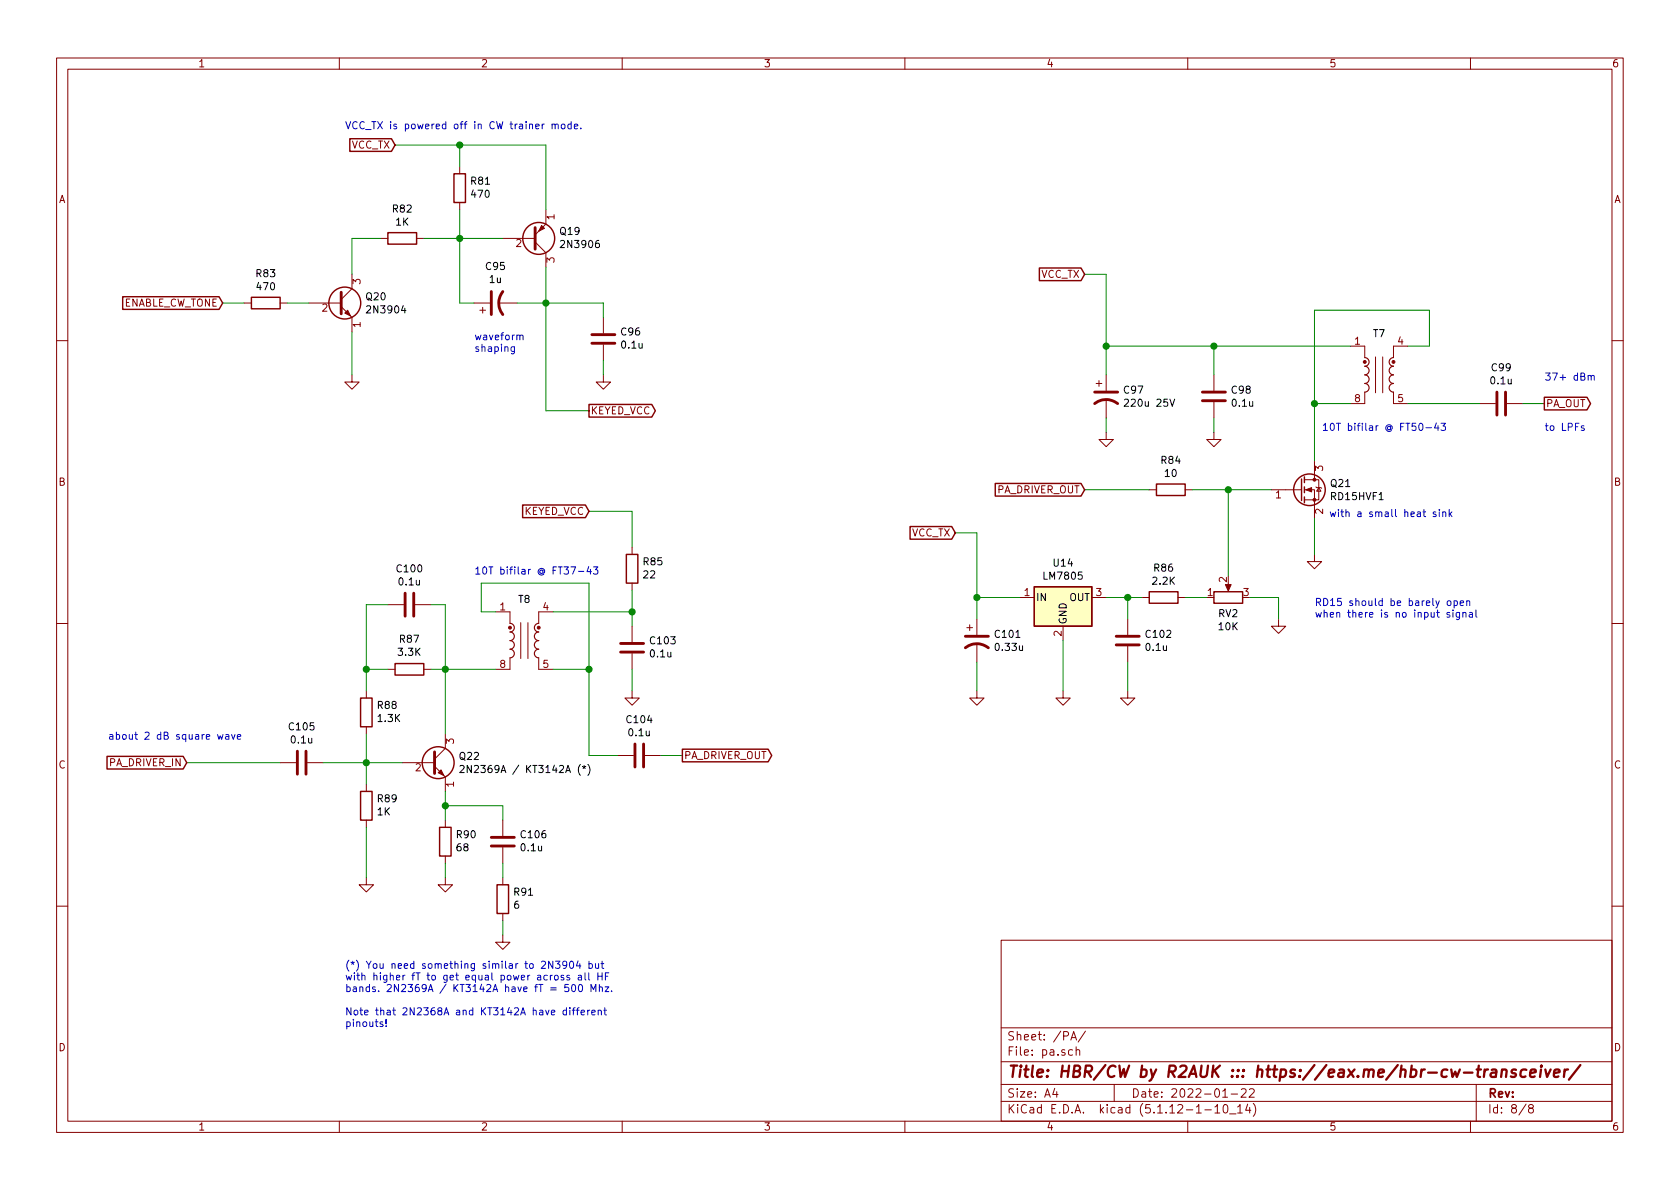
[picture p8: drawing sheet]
<svg xmlns="http://www.w3.org/2000/svg" width="297mm" height="210mm" viewBox="0 0 297 210" stroke-linecap="round" stroke-linejoin="round" font-family="sans-serif">
<g fill="none" stroke="#840000" stroke-width=".18">
<path d="M10 10.3h277v189.9h-277zM12 12.2h273v186.1h-273zM60 10.3v1.9M110 10.3v1.9M160 10.3v1.9M210 10.3v1.9M260 10.3v1.9M81.3 29.5v1.2M81.3 35.8v1.3M96.5 37.1v2.5l-1.9 1.9M43.2 53.6h1.2M49.5 53.6h1.3"/>
<path d="M54.6 53.6h5.7M60.3 54.2l1.9 1.9v2.6M62.2 48.5v2.5l-1.9 2M67.3 42.2h1.3M73.7 42.2h1.2M83.8 53.6h2.8M84.8 54.9h1.1M85.3 54.4v1M88.1 53.6h3.3M88.9 42.2h5.7M94.6 42.8l1.9 1.9v2.5M106.7 56.1v2.8"/>
<path d="M10 60.2h2M62.2 66.3v1.3h1.3l-1.3 1.2-1.2-1.2h1.2M106.7 66.3v1.3h1.2l-1.2 1.2-1.3-1.2h1.3M106.7 61v2.7M193.8 67.8h1M194.3 67.3v1M195.6 76.4v1.3h1.2l-1.2 1.3-1.3-1.3h1.3M195.6 66.3v2.8M195.6 70.6v3.3M214.6 76.4v1.3h1.3l-1.3 1.3-1.2-1.3h1.2M214.6 66.3v2.8M214.6 71.1v2.8"/>
<path d="M238.8 61.2h2.5v2M241.3 69.3v2.1h-2.5M243.2 63.1v6.4M244.5 63.1v6.4M246.4 69.3v2.1h2.5M248.9 61.2h-2.5v2M261.6 71.4h2.8M266.4 71.4h2.8M285 60.2h2M111.8 96.8v1.2M203.2 86.6h1.3M209.5 86.6h1.3"/>
<path d="M224.8 86.6h5.3M230.6 86.6h1.8v5.1M230.6 84.8h2.6v3.6h-2.6M232.4 98v1.3h1.3l-1.3 1.3-1.3-1.3h1.3M232.4 81.5v3.3M232.7 86.1l.1 .1h.8l.1 .2M233.2 86.2l.4 .7h-.8zM10 110.3h2M68.6 118.4h1.2M68.6 106.9h2.8M73.4 106.9h2.8M74.9 118.4h1.3"/>
<path d="M87.6 108.2h2.6v2M90.2 116.3v2.1h-2.6M92.1 110.1v6.4M93.3 110.1v6.4M95.2 116.3v2.1h2.6M97.8 108.2h-2.6v2M111.8 103.1v1.3M111.8 110.7v2.8M111.8 115.6v2.8M170.9 111h1.1M171.4 110.5v1M172.7 109.5v2.8"/>
<path d="M172.7 113.8v3.3M180.3 105.7h2.6M188 110.7v2.6M193 105.7h2.6M199.4 109.5v2.8M199.4 114.3v2.8M201.9 105.7h1.3M208.3 105.7h1.2M217.2 103.1v1M226.1 109.5v1.2h1.2l-1.2 1.3-1.3-1.3h1.3M285 110.3h2M49.5 134.9h2.8"/>
<path d="M54.4 134.9h2.7M64.8 122.2v1.2M64.8 128.5v1.3M64.8 138.7v1.2M71.1 134.9h5.7M76.8 135.5l1.9 1.9v2.5M78.7 129.8v2.5l-1.9 1.9M109.2 133.6h2.8M111.8 122.2v1.2h1.2l-1.2 1.3-1.3-1.3h1.3M114 133.6h2.8M172.7 122.2v1.2h1.3l-1.3 1.3-1.3-1.3h1.3M188 122.2v1.2h1.2l-1.2 1.3-1.3-1.3h1.3"/>
<path d="M199.4 122.2v1.2h1.3l-1.3 1.3-1.3-1.3h1.3M64.8 155.2v1.3h1.2l-1.2 1.2-1.3-1.2h1.3M64.8 145v1.3M78.7 155.2v1.3h1.3l-1.3 1.2-1.2-1.2h1.2M78.7 145v1.3M78.7 151.4v1.2M88.9 145v2.8M88.9 149.9v2.7M88.9 155.2v1.3M10 160.2h2M88.9 165.3v1.3h1.3l-1.3 1.3-1.3-1.3h1.3M88.9 161.5v1.3"/>
<path d="M177 166.3h108v32h-108zM285 160.2h2M60 198.3v1.9M110 198.3v1.9M160 198.3v1.9M177 194.8h108M177 191.8h108M177 187.8h108M177 181.8h108M186.5 192.5l-.4 1h1M186.8 193v1M189.3 183.9l.5-1.5 .5 1.5"/>
<path d="M189.5 183.5h.7M189.6 185.7l-.4-.1-.3 .3 .1 .6 .2 .1 .4-.1M190.3 185.7l.2-.1 .3 .1 .1 .9M190.3 185.1v1.5M191.9 182.3l-1.3 2M197 191.8v3M210 198.3v1.9M213 196.3h1.2M214.8 195.8l.4-.5v1.5M214.8 196.8h.9M216.2 194h.8M216.4 195.5l.3-.2a.94 .94 0 0 1 0 1.5l-.4-.3v-.6z"/>
<path d="M217.4 197h1.1M217.7 193.5h1.1M218.8 195.8l.5-.5v1.5M218.8 196.8h.9M219.5 192.7l.2-.2h.3l.3 .2v.3v.2l-.9 .8h.9M220.6 195.2l-.4 1.1h1M220.9 192.7l.2-.2h.4l.2 .2 .1 .3-1 1h1M221 195.8v1M221.6 195.1a1.71 1.71 0 0 1 0 2.3M260 198.3v1.9M261 191.8v6.5M269.8 195.2l-1.2 2"/>
<path d="M270.6 196l-.3-.2v-.2l.3-.3h.2l.3 .3-.1 .2-.6 .2a.48 .48 0 0 0-.1 .7l.3 .1 .4-.1a.48 .48 0 0 0-.2-.7"/>
</g>
<g fill="none" stroke="#840000" stroke-width=".41">
<path d="M263.1 189.1a.5 .5 0 0 0-.6 .4M263.8 189.2h.7v1.2M264.6 189.6l-.7 .1a.4 .4 0 0 0-.4 .3 .4 .4 0 0 0 .3 .4l.7-.1M265.6 189.3a.5 .5 0 0 1 .8 .1l-.1 1M265.6 189.1l-.2 1.3M268 189.2a.49 .49 0 0 0-.7 .3v.2l.5 .1 .2 .3-.3 .3-.6-.1M269.9 189.2a.68 .68 0 0 0-1 .3v.8l.2 .1 .6-.1M270.6 189.8l.9-.2v-.4l-.6-.1-.3 .3v.9l.2 .1 .5-.1M272.5 189.1l-.2 1.3M272.5 188.4v.2M273.2 189.1l.3 1.3 .7-1.3M274.8 189.8l.9-.2v-.4l-.6-.1-.3 .3v.9l.2 .1 .5-.1"/>
<path d="M276.7 189.1l-.2 1.3M277.2 189.1a.55 .55 0 0 0-.6 .4M279.4 188.3l-2 2.6"/>
</g>
<g fill="none" stroke="#840000" stroke-width=".25">
<path d="M61.8 24.5h7.4l.6 1.1-.6 1.2h-7.4zM80.3 30.7h2v5.1h-2zM21.7 52.5h17l.7 1.1-.7 1.1h-17zM44.4 52.6h5.1v2h-5.1zM68.6 41.1h5.1v2.1h-5.1zM183.8 47.4h7.3l.7 1.1-.7 1.1h-7.3zM104.1 71.5h11.1l.7 1.1-.7 1.2h-11.1zM273 70.3h7.6l.6 1.1-.6 1.1h-7.6zM92.4 89.3h11.1l.6 1.1-.6 1.1h-11.1zM110.7 98h2.1v5.1h-2.1zM160.9 93.1h7.4l.6 1.1-.6 1.1h-7.4zM176 85.5h15.1l.7 1.1-.7 1.1h-15.1z"/>
<path d="M204.5 85.6h5v2h-5zM230.1 84.7v3.8M230.6 84.3v1M230.6 86.1v1M230.6 87.9v1M69.8 117.3h5.1v2.1h-5.1zM182.9 103.8h10.1v6.9h-10.1zM203.2 104.6h5.1v2.1h-5.1zM214.6 104.6h5.1v2.1h-5.1zM18.9 133.8h13.5l.6 1.1-.6 1.1h-13.5zM63.8 139.9h2v5.1h-2zM63.8 123.4h2v5.1h-2z"/>
<path d="M120.6 132.5h15.2l.6 1.1-.6 1.1h-15.2zM77.7 146.3h2.1v5.1h-2.1zM87.9 156.5h2v5h-2z"/>
<circle cx="61" cy="53.6" r="2.82"/>
<circle cx="95.2" cy="42.2" r="2.82"/>
<circle cx="231.5" cy="86.6" r="2.79"/>
<circle cx="77.5" cy="134.9" r="2.82"/>
</g>
<g fill="none" stroke="#840000" stroke-width=".51">
<path d="M60.3 51.7v3.8M86.9 51.6v4M88.9 51.6a3.3 3.3 0 0 0 0 4M94.6 40.3v3.8M104.6 59.2h4.1M104.6 60.7h4.1M193.5 71.4a3.3 3.3 0 0 1 4.1 0M193.5 69.3h4.1M212.6 69.3h4.1M212.6 70.9h4.1M264.7 69.3v4.1M266.2 69.3v4.1"/>
<path d="M71.6 104.9v4.1M73.2 104.9v4.1M109.7 113.8h4.1M109.7 115.3h4.1M170.7 114.5a3.3 3.3 0 0 1 4.1 0M170.7 112.5h4.1M197.4 112.5h4M197.4 114h4M52.6 132.8v4.1M54.1 132.8v4.1M76.8 133v3.8M112.3 131.6v4"/>
<path d="M113.8 131.6v4M86.9 148.1h4M86.9 149.6h4"/>
</g>
<g fill="#840000" stroke="#840000" stroke-width=".18">
<path d="M77.5 136.6l.5-.5 .5 1.1z"/>
<path d="M216.7 103.4h1l-.5 1.1z"/>
<path d="M230.9 86.6l1-.4v.8z"/>
<path d="M95.8 39.9l.5 .5-1.1 .5z"/>
<path d="M61 55.4l.5-.5 .5 1z"/>
<circle cx="90.2" cy="111" r=".25"/>
<circle cx="95.2" cy="111" r=".25"/>
<circle cx="241.3" cy="64" r=".25"/>
<circle cx="246.4" cy="64" r=".25"/>
<circle cx="232.4" cy="88.4" r=".25"/>
<circle cx="232.4" cy="84.8" r=".25"/>
</g>
<path d="M198.8 70.7l.5-.1 .2 .3v.2l-.7 .8h.7M206.9 70.6l.4 1.3 .4-1.3M81.3 135.5l.5-.1 .3 .3-.8 .9h.8M83.3 135.4v1.2l-.7-1.2v1.2M83.9 135.5l.5-.1 .2 .3-.8 .9h.8M102.6 135.2a1.47 1.47 0 0 0 0 1.9M103 135.5l.3 .2 .3-.2M103.1 135.9l.2-.2 .2 .2M103.3 135.4v.3M103.9 135.2a1.4 1.4 0 0 1 0 1.9" fill="none" stroke="#000" stroke-width=".18"/>
<path d="M241.3 63.2a.76 .76 0 0 1 .8 .8 .76 .76 0 0 1-.8 .8 .76 .76 0 0 1 .8 .7 .76 .76 0 0 1-.8 .8 .76 .76 0 0 1 .8 .8 .76 .76 0 0 1-.8 .7 .76 .76 0 0 1 .8 .8 .76 .76 0 0 1-.8 .7M246.4 63.2a.76 .76 0 0 0-.8 .8 .76 .76 0 0 0 .8 .8 .76 .76 0 0 0-.8 .7 .76 .76 0 0 0 .8 .8 .76 .76 0 0 0-.8 .8 .76 .76 0 0 0 .8 .7 .76 .76 0 0 0-.8 .8 .76 .76 0 0 0 .8 .7M90.2 110.2a.76 .76 0 0 1 .7 .8 .76 .76 0 0 1-.7 .8 .76 .76 0 0 1 .7 .7 .76 .76 0 0 1-.7 .8 .76 .76 0 0 1 .7 .7 .76 .76 0 0 1-.7 .8 .76 .76 0 0 1 .7 .8 .76 .76 0 0 1-.7 .7M95.2 110.2a.76 .76 0 0 0-.7 .8 .76 .76 0 0 0 .7 .8 .76 .76 0 0 0-.7 .7 .76 .76 0 0 0 .7 .8 .76 .76 0 0 0-.7 .7 .76 .76 0 0 0 .7 .8 .76 .76 0 0 0-.7 .8 .76 .76 0 0 0 .7 .7" fill="none" stroke="#840000" stroke-width=".2"/>
<path d="M182.9 103.8h10.1v6.9h-10.1z" fill="#ffffc2" stroke="#ffffc2" stroke-width=".18"/>
<g fill="none" stroke="#008400" stroke-width=".18">
<path d="M69.8 25.6h26.7v11.5M81.3 37.1v16.5h2.5M81.3 25.6v3.9M39.4 53.6h3.8M50.8 53.6h3.8M62.2 58.7v7.6M67.3 42.2h-5.1v6.3M74.9 42.2h14M91.4 53.6h15.3v2.5M96.5 47.2v25.4h7.6M191.8 48.5h3.8v17.8M106.7 63.7v2.6"/>
<path d="M195.6 61.2h43.2M195.6 73.9v2.5M214.6 61.2v5.1M214.6 73.9v2.5M232.4 71.4h6.4M248.9 61.2h3.8v-6.3h-20.3v26.6M248.9 71.4h12.7M269.2 71.4h3.8M104.1 90.4h7.7v6.4M168.9 94.2h3.8v15.3M191.8 86.6h11.4M210.8 86.6h14"/>
<path d="M217.2 86.6v15.2M232.4 91.7v6.3M64.8 118.4h3.8M68.6 106.9h-3.8v15.3M76.2 106.9h2.5v22.9M76.2 118.4h11.4M87.6 108.2h-2.5v-5.1h19v30.5h5.1M97.8 108.2h14M97.8 118.4h6.3M111.8 104.4v6.3M111.8 118.4v3.8M172.7 117.1v5.1"/>
<path d="M172.7 105.7h7.6M188 113.3v8.9M195.6 105.7h6.3M199.4 105.7v3.8M199.4 117.1v5.1M209.5 105.7h3.9M221 105.7h5.1v3.8M33 134.9h16.5M57.1 134.9h14M64.8 129.8v8.9M78.7 139.9v5.1M116.8 133.6h3.8"/>
<path d="M64.8 146.3v8.9M78.7 152.6v2.6M78.7 142.5h10.2v2.5M88.9 152.6v2.6M88.9 162.8v2.5"/>
</g>
<g fill="none" stroke="#0000c2" stroke-width=".18">
<path d="M96.2 21.9l-.3 .3M97.6 22.1l.2-.2 .3 .1v.8M97.6 21.9v.9M98.1 22.1l.2-.2 .3 .1 .1 .8M99.4 22l.3-.1 .1 .2v.6l-.3 .1-.3-.3zM101 22l-.4-.1-.2 .3 .1 .5h.5M101 21.5v1.3M101.5 22.3l.7-.1-.1-.2-.4-.1-.2 .2 .1 .6h.5M102.7 22.7v.1M91.9 59.4l.2-.1h.3l.1 .8M91 61.3l-.1 1.2-.2 .1-.3-.1M91 61.4l-.4-.1-.3 .2 .2 .6h.5"/>
<path d="M251 75l.2-.2a.67 .67 0 0 1 .4 .7 .67 .67 0 0 1-.4 .6l-.3-.5zM252.1 75.6h1M253.9 74.8l-.3 .9h.8M254.3 75.3v.8M254.8 74.8h.8l-.5 .5 .4 .2v.5l-.2 .1-.5-.1M280.1 75.3h-.3l-.2 .2 .1 .1 .4 .2v.3h-.5M280.8 66.5l.2-.1h.3v.8M280.8 66.4v.8M281.3 66.6l.2-.2h.3l.1 .8M253.9 90.6l-.3-.1-.2 .2 .1 .2 .4 .1v.3h-.5M254.5 90.1v.1M254.5 90.5v.9"/>
<path d="M255.1 90.6l.2-.1 .3 .1v.8M255.1 90.5v.9M256.2 90.1v1.3M256.4 90.9l.3 .5M256.7 90.5l-.5 .5M100.9 100.2h.9l-.6 1.3M102.3 101h.9M104.1 100.2l-.3 .9h.8M104.4 100.7v.8M104.9 100.2h.8l-.4 .5 .4 .2v.5l-.2 .1-.6-.1M255.9 106.4l.2-.2 .4 .2v.5l-.1 .1-.3 .1-.2-.1zM256.3 108.4l-.3-.1-.2 .2 .1 .2 .4 .1v.3h-.5"/>
<path d="M256.9 107.9v.1M256.9 108.3v.8M257.1 106.3l.4-.1 .2 .3-.1 .5h-.5M257.1 106.2v1.3M258.1 108.3v1l-.3 .3-.3-.1M258.1 108.4l-.4-.1-.2 .2 .1 .6h.5M258.2 106.6l.6-.1-.1-.2-.3-.1-.2 .2v.6h.5M258.6 108.4l.3-.1 .3 .1v.7M258.6 108.3v.8M259.3 106.4l.2-.2 .3 .1 .1 .8M259.3 106.2v.9M259.8 108.4h.5v.7"/>
<path d="M260.3 108.6l-.4 .1-.2 .1 .2 .3h.4M261 107.9v1.1l.1 .1M38.5 129.9l.2 .8 .2-.6 .3 .6 .2-.8M39.9 129.9h.5l.1 .8M40.5 130.2h-.5l-.1 .2 .1 .3h.5M40.9 129.9l.3 .8 .4-.8M42 130.3l.6-.1-.1-.3h-.3l-.2 .2v.6h.5M97.7 170v1.2l-.7-1.2v1.2M98.1 172.5h.4l.2 .2-.1 .5-.3 .1-.2-.1zM98.2 170h.8l-.4 .5 .3 .1 .1 .4-.2 .2-.6-.1M99.7 172.5h-.3l-.2 .1v.2l.5 .1v.3h-.5M100.2 178.7l-.4-.1-.3 .3 .2 .5h.5"/>
<path d="M100.2 178.2v1.3M100.2 170.5l-.2 .3h-.3l-.2-.3v-.4l.2-.1h.3l.2 .2a.97 .97 0 0 1-.2 1h-.4M100.5 174.1h-.6l-.1 .6 .5-.1 .3 .2v.3l-.3 .3-.5-.2M100.7 172.5h-.3l-.2 .1 .1 .2 .4 .1v.3h-.5M100.8 178.2v.1M100.8 178.6v.9M100.8 170.1l.2-.1a.67 .67 0 0 1 .4 .6 .67 .67 0 0 1-.4 .6l-.3-.4zM101.2 174.2l.2-.1a.69 .69 0 0 1 .4 .6 .69 .69 0 0 1-.4 .7l-.2-.2-.1-.3zM101.2 178.6h.5M101.7 178.2l-.3 .2v1.1M101.9 178.6h.5M102.2 169.9l-.3 .9h.8"/>
<path d="M102.3 172.5h.4l.1 .8M102.4 174.2l.2-.1a.67 .67 0 0 1 .4 .6 .67 .67 0 0 1-.4 .7l-.3-.5zM102.4 178.2l-.3 .2v1.1M102.5 170.4v.8M102.7 179l.7-.1-.1-.2-.4-.1-.2 .2 .1 .6h.5M102.8 172.8h-.4l-.2 .2 .1 .2h.5M103.4 172v1.1l.2 .2M103.9 178.6v.9M104.1 172v1.1l.2 .2M104.1 170.5l.4-.1 .2 .2-.1 .6h-.5M104.1 170v1.2M104.3 178.6l-.3 .1-.1 .2"/>
<path d="M104.5 175.4v-1.3l.4 .9 .5-.9v1.3M104.6 179l.6-.1v-.2l-.4-.1-.2 .2 .1 .6h.5M105.3 170.4l.1 .8h.3l.1-.1M105.7 172v1.3M105.7 172.6h.8M105.8 178.8l.2-.2 .2 .1 .1 .8M105.8 178.6v.9M105.8 170.4v.8M106 174.6l.1-.1 .4 .1v.8M106 174.1v1.3M106.2 170.4h.6M106.5 170v1.1l.3 .1"/>
<path d="M106.5 172v1.3M106.8 178.6h.4M106.9 178.2v1.1l.3 .2M107 174.5h.6l-.6 .9h.6M107 172.6h.5M107.6 172h-.6v1.3M108.1 175.2v.2M67.7 180.7h-.3l-.2 .2 .1 .1 .4 .2v.3h-.5M68.3 181.4v.1M68.3 180.3v.7"/>
</g>
<g fill="#008400" stroke="#008400" stroke-width=".25">
<circle cx="81.3" cy="42.2" r=".51"/>
<circle cx="64.8" cy="118.4" r=".51"/>
<circle cx="172.7" cy="105.7" r=".51"/>
<circle cx="64.8" cy="134.9" r=".51"/>
<circle cx="199.4" cy="105.7" r=".51"/>
<circle cx="232.4" cy="71.4" r=".51"/>
<circle cx="217.2" cy="86.6" r=".51"/>
<circle cx="214.6" cy="61.2" r=".51"/>
<circle cx="195.6" cy="61.2" r=".51"/>
<circle cx="111.8" cy="108.2" r=".51"/>
<circle cx="81.3" cy="25.6" r=".51"/>
<circle cx="78.7" cy="142.5" r=".51"/>
<circle cx="78.7" cy="118.4" r=".51"/>
<circle cx="104.1" cy="118.4" r=".51"/>
<circle cx="96.5" cy="53.6" r=".51"/>
</g>
<text font-size="2.8" fill="#840000" x="178" y="190.5">Title: HBR/CW by R2AUK ::: https://eax.me/hbr-cw-transceiver/</text>
<g font-size="2.1" fill="#840000">
<text x="178" y="184">Sheet: /PA/</text>
<text x="178" y="186.7">File: pa.sch</text>
<text x="178" y="196.9">KiCad E.D.A. kicad (5.1.12-1-10_14)</text>
<text x="178" y="194.1">Size: A4</text>
<text x="200" y="194.1">Date: 2022-01-22</text>
<text x="263" y="194.1">Rev:</text>
<text x="263" y="196.9">Id: 8/8</text>
</g>
<g font-size="1.8" fill="#840000">
<text x="35" y="11.9">1</text>
<text x="85" y="11.9">2</text>
<text x="135" y="11.9">3</text>
<text x="185" y="11.9">4</text>
<text x="235" y="11.9">5</text>
<text x="285" y="11.9">6</text>
<text x="62.1" y="26.3">VCC_TX</text>
<text x="10.4" y="35.9">A</text>
<text x="285.4" y="35.9">A</text>
<text x="98" y="38.8" transform="rotate(-90 98 38.8)">1</text>
<text x="91.3" y="43.7">2</text>
<text x="98" y="46.5" transform="rotate(-90 98 46.5)">3</text>
<text x="63.8" y="50.3" transform="rotate(-90 63.8 50.3)">3</text>
<text x="184" y="49.1">VCC_TX</text>
<text x="21.5" y="54.2">ENABLE_CW_TONE</text>
<text x="57" y="55.1">2</text>
<text x="63.8" y="57.9" transform="rotate(-90 63.8 57.9)">1</text>
<text x="239.5" y="61">1</text>
<text x="247.2" y="61">4</text>
<text x="239.5" y="71.1">8</text>
<text x="247.2" y="71.1">5</text>
<text x="104.4" y="73.3">KEYED_VCC</text>
<text x="273.3" y="72">PA_OUT</text>
<text x="233.9" y="83.3" transform="rotate(-90 233.9 83.3)">3</text>
<text x="10.4" y="85.9">B</text>
<text x="176.1" y="87.2">PA_DRIVER_OUT</text>
<text x="225.6" y="88.1">1</text>
<text x="285.4" y="85.9">B</text>
<text x="92.5" y="91.1">KEYED_VCC</text>
<text x="161.1" y="94.9">VCC_TX</text>
<text x="233.9" y="90.9" transform="rotate(-90 233.9 90.9)">2</text>
<text x="88.4" y="107.9">1</text>
<text x="96" y="107.9">4</text>
<text x="181.1" y="105.4">1</text>
<text x="193.8" y="105.4">3</text>
<text x="213.5" y="105.4">1</text>
<text x="216.9" y="103" transform="rotate(-90 216.9 103)">2</text>
<text x="219.9" y="105.4">3</text>
<text x="187.7" y="112.5" transform="rotate(-90 187.7 112.5)">2</text>
<text x="88.4" y="118.1">8</text>
<text x="96" y="118.1">5</text>
<text x="80.3" y="131.5" transform="rotate(-90 80.3 131.5)">3</text>
<text x="10.4" y="135.9">C</text>
<text x="19.4" y="135.5">PA_DRIVER_IN</text>
<text x="73.5" y="136.4">2</text>
<text x="120.9" y="134.2">PA_DRIVER_OUT</text>
<text x="285.4" y="135.9">C</text>
<text x="80.3" y="139.2" transform="rotate(-90 80.3 139.2)">1</text>
<text x="10.4" y="185.9">D</text>
<text x="285.4" y="185.9">D</text>
<text x="35" y="199.9">1</text>
<text x="85" y="199.9">2</text>
<text x="135" y="199.9">3</text>
<text x="185" y="199.9">4</text>
<text x="235" y="199.9">5</text>
<text x="285" y="199.9">6</text>
</g>
<g font-size="1.8" fill="#0000c2">
<text x="61" y="22.9">VCC_TX is powered off in CW trainer mode.</text>
<text x="83.8" y="60.2">waveform</text>
<text x="83.8" y="62.2">shaping</text>
<text x="273" y="67.3">37+ dBm</text>
<text x="233.7" y="76.2">10T bifilar @ FT50-43</text>
<text x="273" y="76.2">to LPFs</text>
<text x="234.9" y="91.4">with a small heat sink</text>
<text x="83.8" y="101.6">10T bifilar @ FT37-43</text>
<text x="232.4" y="107.2">RD15 should be barely open</text>
<text x="232.4" y="109.2">when there is no input signal</text>
<text x="19" y="130.8">about 2 dB square wave</text>
<text x="61" y="171.3">(*) You need something similar to 2N3904 but</text>
<text x="61" y="173.4">with higher fT to get equal power across all HF</text>
<text x="61" y="175.4">bands. 2N2369A / KT3142A have fT = 500 Mhz.</text>
<text x="61" y="179.5">Note that 2N2368A and KT3142A have different</text>
<text x="61" y="181.6">pinouts!</text>
</g>
<g font-size="1.8">
<text x="83.3" y="32.7">R81</text>
<text x="83.5" y="35">470</text>
<text x="69.5" y="37.6">R82</text>
<text x="70" y="39.9">1K</text>
<text x="99.1" y="41.5">Q19</text>
<text x="86" y="47.7">C95</text>
<text x="99.5" y="43.9">2N3906</text>
<text x="45.4" y="49">R83</text>
<text x="45.5" y="51.3">470</text>
<text x="64.8" y="53.1">Q20</text>
<text x="86.6" y="50.1">1u</text>
<text x="65.2" y="55.4">2N3904</text>
<text x="109.9" y="59.3">C96</text>
<text x="242.8" y="59.6">T7</text>
<text x="110" y="61.6">0.1u</text>
<text x="263.8" y="65.7">C99</text>
<text x="198.8" y="69.6">C97</text>
<text x="199.4" y="71.9">220u 25V</text>
<text x="217.8" y="69.6">C98</text>
<text x="218" y="71.9">0.1u</text>
<text x="263.7" y="68">0.1u</text>
<text x="205.4" y="82">R84</text>
<text x="206" y="84.3">10</text>
<text x="235.4" y="86.1">Q21</text>
<text x="235.5" y="88.4">RD15HVF1</text>
<text x="70.3" y="101.2">C100</text>
<text x="113.8" y="100">R85</text>
<text x="186.3" y="100.2">U14</text>
<text x="204.1" y="101.1">R86</text>
<text x="70.6" y="103.5">0.1u</text>
<text x="91.7" y="106.6">T8</text>
<text x="113.8" y="102.3">22</text>
<text x="183.1" y="106.3">IN</text>
<text x="184.7" y="102.5">LM7805</text>
<text x="189.1" y="106.3">OUT</text>
<text x="203.9" y="103.4">2.2K</text>
<text x="70.7" y="113.7">R87</text>
<text x="115.1" y="113.9">C103</text>
<text x="176" y="112.8">C101</text>
<text x="188.6" y="110.5" transform="rotate(-90 188.6 110.5)">GND</text>
<text x="202.7" y="112.8">C102</text>
<text x="215.5" y="109.1">RV2</text>
<text x="215.5" y="111.4">10K</text>
<text x="70.5" y="116">3.3K</text>
<text x="115.1" y="116.3">0.1u</text>
<text x="176.1" y="115.1">0.33u</text>
<text x="202.7" y="115.1">0.1u</text>
<text x="66.8" y="125.4">R88</text>
<text x="51.2" y="129.2">C105</text>
<text x="51.6" y="131.5">0.1u</text>
<text x="66.9" y="127.7">1.3K</text>
<text x="110.9" y="127.9">C104</text>
<text x="111.3" y="130.2">0.1u</text>
<text x="81.3" y="134.4">Q22</text>
<text x="84.6" y="136.7">2N2369A / 3142A (*)</text>
<text x="66.8" y="141.9">R89</text>
<text x="66.8" y="144.2">1K</text>
<text x="80.8" y="148.2">R90</text>
<text x="92.2" y="148.2">C106</text>
<text x="80.8" y="150.5">68</text>
<text x="92.2" y="150.5">0.1u</text>
<text x="90.9" y="160.7">6</text>
<text x="91" y="158.4">R91</text>
</g>
</svg>
